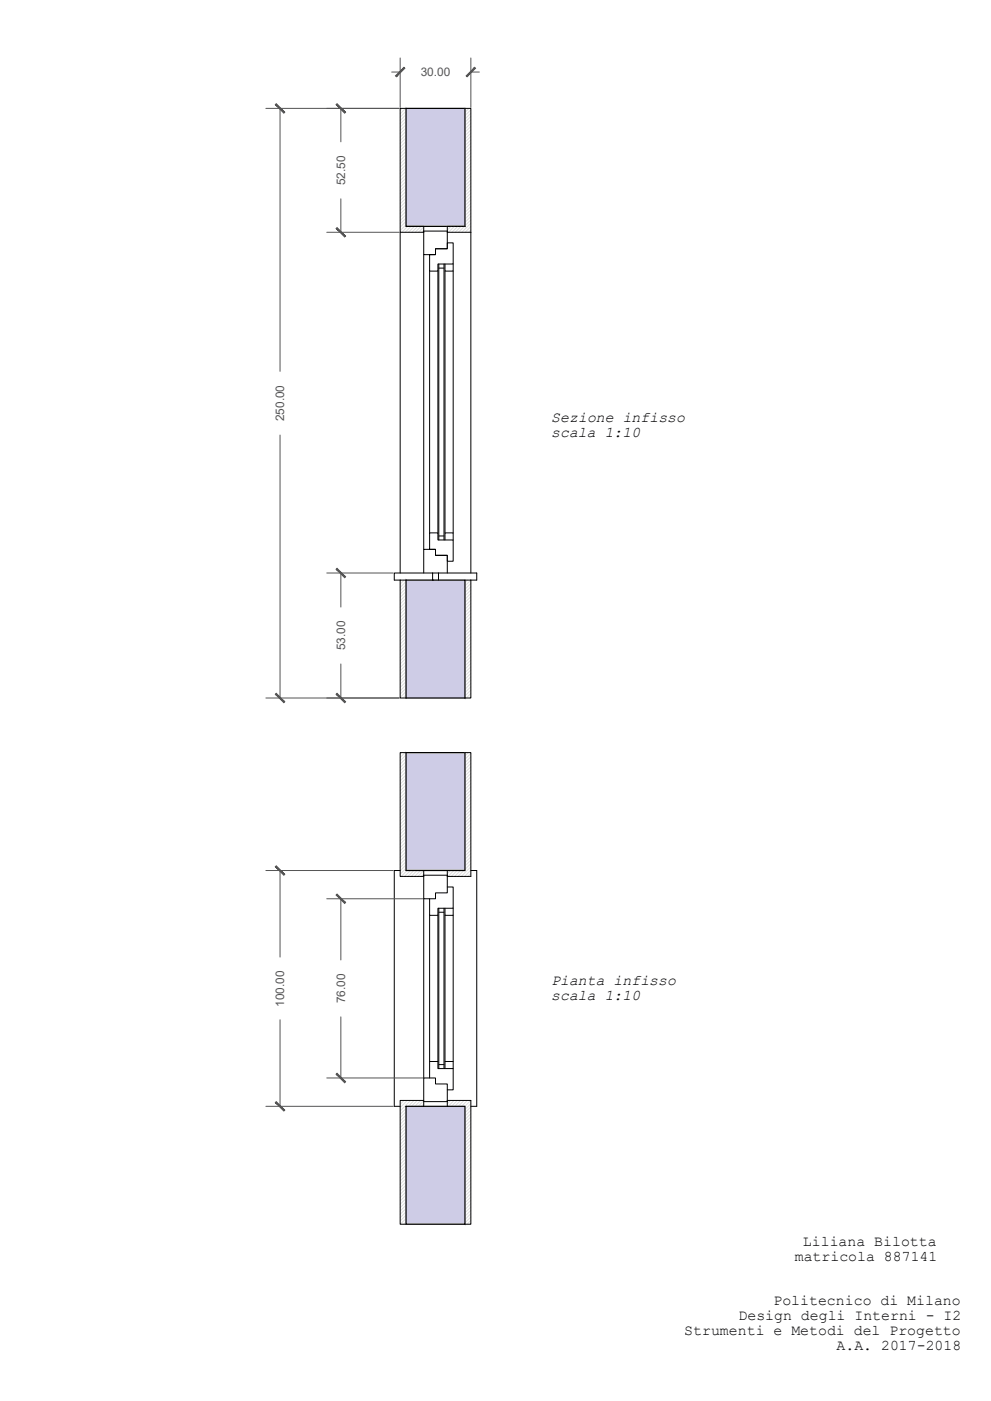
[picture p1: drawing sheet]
<svg xmlns="http://www.w3.org/2000/svg" width="420mm" height="594mm" viewBox="0 0 420 594" stroke-linecap="round" stroke-linejoin="round" font-family="sans-serif">
<!-- layer: A-ANNO-SCRN -->
<g fill="#cecce6" stroke="#cecce6" stroke-width=".42">
<path d="M172.2 46l24.9 50v-50zM172.2 46l24.9 50h-24.9z"/>
<path d="M172.2 246l24.9 50v-50zM172.2 246l24.9 50h-24.9z"/>
<path d="M172.2 319.1l24.9 50v-50zM172.2 319.1l24.9 50h-24.9z"/>
<path d="M172.2 469.1l24.9 50v-50zM172.2 469.1l24.9 50h-24.9z"/>
</g>
<!-- layer: 0 -->
<path d="M172.2 46h24.9v50h-24.9zM172.2 246h24.9v50h-24.9zM172.2 319.1h24.9v50h-24.9zM172.2 469.1h24.9v50h-24.9z" fill="none" stroke="#000" stroke-width=".51"/>
<!-- layer: A-ANNO-SCRN -->
<g fill="none" stroke="#dcdcdc" stroke-width=".42">
<path d="M170.5 46l-.8 .8M171.9 46l-2.2 2.3M172.2 47.2l-2.5 2.5M172.2 48.6l-2.5 2.5M172.2 50l-2.5 2.5M172.2 51.4l-2.5 2.5M172.2 52.9l-2.5 2.5M172.2 54.3l-2.5 2.5M172.2 55.7l-2.5 2.5M172.2 57.1l-2.5 2.5M172.2 58.5l-2.5 2.5M172.2 59.9l-2.5 2.5"/>
<path d="M197.4 46l-.3 .2M198.8 46l-1.7 1.7M199.6 46.6l-2.5 2.5M199.6 48l-2.5 2.5M199.6 50.8l-2.5 2.5M199.6 52.2l-2.5 2.5M199.6 53.6l-2.5 2.5M199.6 55.1l-2.5 2.5M199.6 56.5l-2.5 2.5M199.6 57.9l-2.5 2.5M199.6 49.4l-2.5 2.5M199.6 59.3l-2.5 2.5"/>
<path d="M172.2 61.3l-2.5 2.5M172.2 62.8l-2.5 2.5M172.2 64.2l-2.5 2.5M172.2 65.6l-2.5 2.5M172.2 67l-2.5 2.5M172.2 68.4l-2.5 2.5M172.2 69.8l-2.5 2.5M172.2 71.2l-2.5 2.5M172.2 72.6l-2.5 2.5M172.2 74.1l-2.5 2.5M172.2 75.5l-2.5 2.5M172.2 76.9l-2.5 2.5"/>
<path d="M172.2 78.3l-2.5 2.5M172.2 79.7l-2.5 2.5M199.6 60.7l-2.5 2.5M199.6 62.1l-2.5 2.5M199.6 63.5l-2.5 2.5M199.6 64.9l-2.5 2.5M199.6 66.4l-2.5 2.5M199.6 67.8l-2.5 2.5M199.6 69.2l-2.5 2.5M199.6 70.6l-2.5 2.5M199.6 73.4l-2.5 2.5M199.6 74.8l-2.5 2.5"/>
<path d="M199.6 76.3l-2.5 2.5M199.6 72l-2.5 2.5M199.6 77.7l-2.5 2.5M199.6 79.1l-2.5 2.5M172.2 81.1l-2.5 2.5M172.2 82.5l-2.5 2.5M172.2 84l-2.5 2.5M172.2 85.4l-2.5 2.5M172.2 86.8l-2.5 2.5M172.2 88.2l-2.5 2.5M172.2 89.6l-2.5 2.5M172.2 91l-2.5 2.5"/>
<path d="M172.2 92.4l-2.5 2.5M172.2 93.8l-2.5 2.5M172.2 95.3l-2.5 2.5M172.8 96l-2.5 2.5M174.3 96l-2.5 2.5M175.7 96l-2.5 2.5M177.1 96l-2.5 2.5M178.5 96l-2.5 2.5M179.6 96.3l-2.2 2.2M179.6 97.6l-.8 .9M189.8 96l-.2 .2M191.2 96l-1.6 1.6"/>
<path d="M192.6 96l-2.5 2.5M194.1 96l-2.5 2.5M195.5 96l-2.5 2.5M196.9 96l-2.5 2.5M199.6 80.5l-2.5 2.5M199.6 81.9l-2.5 2.5M199.6 83.3l-2.5 2.5M199.6 84.7l-2.5 2.5M199.6 86.2l-2.5 2.5M199.6 87.6l-2.5 2.5M199.6 89l-2.5 2.5M199.6 90.4l-2.5 2.5"/>
<path d="M199.6 91.8l-2.5 2.5M199.6 93.2l-2.5 2.5M199.6 94.6l-3.8 3.9M199.6 96l-2.4 2.5M199.6 97.5l-.9 1M169.9 246l-.2 .2M171.4 246l-1.7 1.7M172.2 246.6l-2.5 2.5M172.2 248l-2.5 2.5M172.2 249.4l-2.5 2.5M172.2 250.8l-2.5 2.5M172.2 252.3l-2.5 2.4"/>
<path d="M172.2 253.6l-2.5 2.5M172.2 255l-2.5 2.6M172.2 256.5l-2.5 2.5M172.2 257.9l-2.5 2.5M172.2 259.3l-2.5 2.5M198.2 246l-1.1 1M199.6 246l-2.5 2.4M199.6 247.4l-2.5 2.5M199.6 248.8l-2.5 2.5M199.6 250.2l-2.5 2.5M199.6 251.6l-2.5 2.5M199.6 253l-2.5 2.5"/>
<path d="M199.6 254.5l-2.5 2.4M199.6 255.8l-2.5 2.5M199.6 257.2l-2.5 2.5M199.6 258.7l-2.5 2.5M172.2 274.9l-2.5 2.5M172.2 277.7l-2.5 2.5M172.2 279.1l-2.5 2.5M172.2 260.7l-2.5 2.5M172.2 262.2l-2.5 2.5M172.2 263.6l-2.5 2.5M172.2 265l-2.5 2.4M172.2 266.4l-2.5 2.5"/>
<path d="M172.2 267.8l-2.5 2.5M172.2 269.2l-2.5 2.5M172.2 270.6l-2.5 2.5M172.2 272l-2.5 2.5M172.2 273.5l-2.5 2.5M172.2 276.3l-2.5 2.5M199.6 260.1l-2.5 2.5M199.6 261.5l-2.5 2.5M199.6 262.9l-2.5 2.5M199.6 264.3l-2.5 2.5M199.6 265.8l-2.5 2.5M199.6 267.2l-2.5 2.4"/>
<path d="M199.6 268.6l-2.5 2.5M199.6 270l-2.5 2.5M199.6 271.4l-2.5 2.5M199.6 272.8l-2.5 2.5M199.6 274.2l-2.5 2.5M199.6 275.7l-2.5 2.5M199.6 277.1l-2.5 2.5M199.6 278.5l-2.5 2.5M199.6 279.9l-2.5 2.5M172.2 280.5l-2.5 2.5M172.2 281.9l-2.5 2.5M172.2 283.4l-2.5 2.5"/>
<path d="M172.2 284.8l-2.5 2.5M172.2 286.2l-2.5 2.5M172.2 287.6l-2.5 2.5M172.2 289l-2.5 2.5M172.2 290.4l-2.5 2.5M172.2 291.8l-2.5 2.5M172.2 293.2l-2.5 2.5M172.2 294.7l-1.4 1.3M199.6 289.8l-2.5 2.5M199.6 292.6l-2.5 2.5M199.6 281.3l-2.5 2.5M199.6 282.7l-2.5 2.5"/>
<path d="M199.6 284.1l-2.5 2.5M199.6 285.6l-2.5 2.5M199.6 287l-2.5 2.5M199.6 288.4l-2.5 2.5M199.6 291.2l-2.5 2.5M199.6 294l-1.9 2M199.6 295.4l-.5 .6M170.3 319.1l-.6 .7M171.7 319.1l-2 2.1M197.1 319.1h.1M198.6 319.1l-1.5 1.5M199.6 319.5l-2.5 2.5"/>
<path d="M172.2 320.1l-2.5 2.5M172.2 321.5l-2.5 2.5M172.2 322.9l-2.5 2.5M172.2 324.3l-2.5 2.5M172.2 325.8l-2.5 2.5M172.2 327.2l-2.5 2.5M172.2 328.6l-2.5 2.5M172.2 330l-2.5 2.5M172.2 331.4l-2.5 2.5M172.2 332.9l-2.5 2.5M172.2 334.2l-2.5 2.5M172.2 335.7l-2.5 2.5"/>
<path d="M172.2 337.1l-2.5 2.5M172.2 338.5l-2.5 2.5M172.2 339.9l-2.5 2.5M199.6 320.9l-2.5 2.5M199.6 322.3l-2.5 2.5M199.6 323.7l-2.5 2.5M199.6 325.1l-2.5 2.5M199.6 326.5l-2.5 2.5M199.6 328l-2.5 2.5M199.6 329.4l-2.5 2.5M199.6 330.8l-2.5 2.5M199.6 332.2l-2.5 2.5"/>
<path d="M199.6 333.6l-2.5 2.5M199.6 335.1l-2.5 2.5M199.6 336.5l-2.5 2.4M199.6 337.8l-2.5 2.6M199.6 339.3l-2.5 2.5M172.2 341.3l-2.5 2.5M172.2 342.8l-2.5 2.5M172.2 344.2l-2.5 2.5M172.2 345.6l-2.5 2.5M172.2 347l-2.5 2.5M172.2 348.4l-2.5 2.5M172.2 349.8l-2.5 2.5"/>
<path d="M172.2 351.2l-2.5 2.5M172.2 352.6l-2.5 2.5M172.2 354.1l-2.5 2.5M172.2 355.5l-2.5 2.5M172.2 356.9l-2.5 2.5M172.2 358.3l-2.5 2.5M172.2 359.7l-2.5 2.5M199.6 340.7l-2.5 2.5M199.6 342.1l-2.5 2.5M199.6 343.5l-2.5 2.5M199.6 344.9l-2.5 2.6M199.6 346.4l-2.5 2.5"/>
<path d="M199.6 347.8l-2.5 2.5M199.6 349.2l-2.5 2.5M199.6 350.6l-2.5 2.5M199.6 352l-2.5 2.5M199.6 353.4l-2.5 2.5M199.6 354.8l-2.5 2.5M199.6 356.3l-2.5 2.5M199.6 357.7l-2.5 2.5M199.6 359.1l-2.5 2.5M172.2 361.1l-2.5 2.5M172.2 362.5l-2.5 2.5M172.2 364l-2.5 2.5"/>
<path d="M172.2 365.4l-2.5 2.5M172.2 366.8l-2.5 2.5M172.2 368.2l-2.5 2.5M172.6 369.1l-2.5 2.5M174.1 369.1l-2.6 2.5M175.5 369.1l-2.5 2.5M176.9 369.1l-2.5 2.5M178.3 369.1l-2.5 2.5M179.6 369.2l-2.4 2.4M179.6 370.6l-1 1M191 369.1l-1.4 1.4M192.4 369.1l-2.5 2.5"/>
<path d="M193.8 369.1l-2.5 2.5M195.3 369.1l-2.5 2.5M196.7 369.1l-2.5 2.5M199.6 360.5l-2.5 2.5M199.6 361.9l-2.5 2.5M199.6 363.3l-2.5 2.5M199.6 364.7l-2.5 2.5M199.6 366.2l-2.5 2.5M199.6 367.6l-4 4M199.6 369l-2.6 2.6M199.6 370.4l-1.2 1.2M169.9 466.6l-.2 .2"/>
<path d="M171.3 466.6l-1.6 1.7M172.2 470l-2.5 2.5M172.2 471.4l-2.5 2.5M172.2 472.8l-2.5 2.5M172.2 474.2l-2.5 2.5M172.2 475.7l-2.5 2.5M172.2 477.1l-2.5 2.5M172.2 478.5l-2.5 2.5M172.2 479.9l-2.5 2.5M172.7 466.6l-3 3.1M174.1 466.6l-4.4 4.5M175.5 466.6l-2.5 2.5"/>
<path d="M176.9 466.6l-2.5 2.5M178.4 466.6l-2.5 2.5M179.6 466.8l-2.3 2.3M179.6 468.2l-.9 .9M189.7 466.6l-.1 .1M191.1 466.6l-1.5 1.5M192.5 466.6l-2.5 2.5M193.9 466.6l-2.5 2.5M195.3 466.6l-2.5 2.5M196.8 466.6l-2.5 2.5M198.1 466.6l-2.4 2.5M199.6 466.6l-2.5 2.5"/>
<path d="M199.6 468l-2.5 2.5M199.6 469.4l-2.5 2.5M199.6 470.8l-2.5 2.5M199.6 472.2l-2.5 2.5M199.6 473.6l-2.5 2.5M199.6 475.1l-2.5 2.4M199.6 476.4l-2.5 2.5M199.6 477.8l-2.5 2.6M199.6 479.3l-2.5 2.5M172.2 481.3l-2.5 2.5M172.2 482.8l-2.5 2.5M172.2 484.2l-2.5 2.4"/>
<path d="M172.2 485.5l-2.5 2.5M172.2 487l-2.5 2.5M172.2 488.4l-2.5 2.5M172.2 489.8l-2.5 2.5M172.2 491.2l-2.5 2.5M172.2 492.6l-2.5 2.5M172.2 494.1l-2.5 2.5M172.2 495.5l-2.5 2.5M172.2 496.9l-2.5 2.5M172.2 498.3l-2.5 2.5M172.2 499.7l-2.5 2.5M199.6 480.7l-2.5 2.5"/>
<path d="M199.6 482.1l-2.5 2.5M199.6 483.5l-2.5 2.5M199.6 485l-2.5 2.5M199.6 486.4l-2.5 2.5M199.6 487.8l-2.5 2.4M199.6 489.2l-2.5 2.5M199.6 490.6l-2.5 2.5M199.6 492l-2.5 2.5M199.6 493.4l-2.5 2.5M199.6 494.8l-2.5 2.5M199.6 496.3l-2.5 2.5M199.6 497.7l-2.5 2.5"/>
<path d="M199.6 499.1l-2.5 2.5M172.2 501.1l-2.5 2.5M172.2 502.5l-2.5 2.5M172.2 504l-2.5 2.5M172.2 505.4l-2.5 2.5M172.2 506.8l-2.5 2.5M172.2 508.2l-2.5 2.5M172.2 509.6l-2.5 2.5M172.2 511l-2.5 2.5M172.2 512.4l-2.5 2.5M172.2 513.8l-2.5 2.6M172.2 515.3l-2.5 2.5"/>
<path d="M172.2 516.7l-2.5 2.4M172.2 518.1l-1.1 1M199.6 500.5l-2.5 2.5M199.6 501.9l-2.5 2.5M199.6 503.3l-2.5 2.5M199.6 504.7l-2.5 2.5M199.6 506.2l-2.5 2.5M199.6 507.6l-2.5 2.5M199.6 509l-2.5 2.5M199.6 510.4l-2.5 2.5M199.6 511.8l-2.5 2.5M199.6 513.2l-2.5 2.5"/>
<path d="M199.6 514.6l-2.5 2.5M199.6 516l-2.5 2.5M199.6 517.5l-1.6 1.6M199.6 518.9l-.2 .2"/>
</g>
<!-- layer: 0 -->
<g fill="none" stroke="#000" stroke-width=".42">
<path d="M172.2 96h7.4v2.5M179.6 98h10v7.5h-5v2.5h-5zM197.1 96h-7.5v2.5M179.6 108v124.9M169.7 246h2.5M179.6 243v-10.1h5v2.6h5v7.5M183.4 246h.1M183.4 243h-16.2v3M183.4 243h18.7v3M183.4 243v3M185.9 243v3M197.1 246h2.5"/>
<path d="M169.7 369.1h-2.5v100h2.5M179.6 371.1h10v7.5h-5v2.5h-5zM179.6 369.1v2.5M189.6 369.1v2.5M199.6 369.1h2.5v100h-2.5M179.6 381.1v76M179.6 457.1h5v2.5h5v7.5h-10zM179.6 467.1v2M189.6 466.6v2.5"/>
</g>
<!-- layer: 0 - anta -->
<g fill="none" stroke="#000" stroke-width=".42">
<path d="M172.2 46h-2.5v52.5h9.9M197.1 46h2.5v52.5M169.7 98.5v144.5M189.6 98.5h10M199.6 98.5v144.5M182.1 115v111M184.6 105.5h5v-2.5h2.5v9h-6.4v3h-3.6v-7h2.5zM185.7 115v111M186 112v117M186 113.7h2.2M188.2 112v117M188.7 112v3h3.4v-3"/>
<path d="M188.7 115v111M192.1 115v111M182.1 226h3.6v3h6.4v9h-2.5v-2.5h-5v-2.6h-2.5zM186 227.3h2.2M188.7 229v-3h3.4v3M167.2 246h2.5v50h2.5M202.1 246h-2.5v50h-2.5M172.2 319.1h-2.5v52.5h9.9M197.1 319.1h2.5v52.5h-10M189.6 376.1h2.5v9h-6.4v3h-3.6v-7M182.1 388.1v62M185.7 388.1v62"/>
<path d="M186 385.1v68M186 386.8h2.2M188.2 385.1v68M188.7 385.1v3h3.4v-3M188.7 388.1v62M192.1 388.1v62M182.1 457.1v-7h3.6v3h6.4v9h-2.5M186 451.4h2.2M188.7 453.1v-3h3.4v3M179.6 466.6h-9.9v52.5h2.5M189.6 466.6h10v52.5h-2.5"/>
</g>
<g fill="none" stroke="#545454" stroke-width=".42">
<path d="M166.1 30.6h3.6M169.7 24.6v21M199.6 24.6v21M199.6 30.6h3.6M112.7 46h56.5M118.7 46v111.5M144.5 46v14.1M138.5 98.5h30.7M144.5 84.3v14.2M118.7 184.5v111.5M138.5 243h28.2M144.5 243v14.4"/>
<path d="M112.7 296h56.5M144.5 281.5v14.5M112.7 369.1h54M118.7 369.1v36.7M138.5 381.1h40.7M144.5 381.1v26M118.7 432.4v36.7M144.5 431.2v25.9M138.5 457.1h40.7M112.7 469.1h54"/>
</g>
<!-- layer: 0 -->
<g fill="#545454" stroke="#545454" stroke-width=".42">
<path d="M167.7 32.2l.3 .3 3.3-3.9zM171.3 28.6l.3 .3-3.6 3.6z"/>
<path d="M201.2 28.6l-3.2 3.9 3.6-3.6zM197.6 32.2l3.6-3.6-3.2 3.9z"/>
<path d="M116.7 44.4l3.6 3.6 .4-.4zM117.1 44l3.6 3.6-4-3.2z"/>
<path d="M117.1 294l-.4 .4 4 3.2zM116.7 294.4l4 3.2-.4 .4z"/>
<path d="M142.9 96.5l-.4 .4 4 3.2zM142.5 96.9l4 3.2-.4 .4z"/>
<path d="M142.5 44.4l3.6 3.6 .4-.4zM142.9 44l3.6 3.6-4-3.2z"/>
<path d="M142.5 241.4l3.6 3.6 .4-.4zM142.9 241l3.6 3.6-4-3.2z"/>
<path d="M142.5 294.4l4 3.2-3.6-3.6zM142.5 294.4l4 3.2-.4 .4z"/>
<path d="M116.7 367.5l3.6 3.6 .4-.4zM116.7 367.5l.4-.4 3.6 3.6z"/>
<path d="M117.1 467.1l-.4 .4 4 3.2zM116.7 467.5l4 3.2-.4 .4z"/>
<path d="M142.9 455.1l-.4 .4 4 3.2zM142.5 455.5l4 3.2-.4 .4z"/>
<path d="M142.5 379.5l3.6 3.6 .4-.4zM142.5 379.5l.4-.4 3.6 3.6z"/>
</g>
<!-- layer: 0 - anta -->
<g fill="#fff" stroke="#fff" stroke-width=".42">
<path d="M177.7 27.8v5.5l13.9-5.5zM177.7 33.3l13.9-5.5v5.5z"/>
<path d="M116 162.6v16.8h5.4zM116 162.6h5.4v16.8z"/>
<path d="M141.8 65.3v13.9h5.5zM141.8 65.3h5.5v13.9z"/>
<path d="M141.8 262.5v13.9h5.5zM141.8 262.5h5.5v13.9z"/>
<path d="M116 410.9v16.4h5.4zM116 410.9h5.4v16.4z"/>
<path d="M141.8 412.2v13.9h5.5zM141.8 412.2h5.5v13.9z"/>
</g>
<g font-size="6.3">
<text x="233.8" y="178.8">Sezione infisso</text>
<text x="233.7" y="185.2">scala 1:10</text>
<text x="233.7" y="417.5">Pianta infisso</text>
<text x="233.7" y="423.8">scala 1:10</text>
<text x="340.4" y="528.4">Liliana Bilotta</text>
<text x="337" y="534.8">matricola 887141</text>
<text x="327.9" y="553.5">Politecnico di Milano</text>
<text x="313.1" y="559.8">Design degli Interni - I2</text>
<text x="290.1" y="566.2">Strumenti e Metodi del Progetto</text>
<text x="354.7" y="572.6">A.A. 2017-2018</text>
</g>
<g font-size="5" fill="#545454">
<text x="178.4" y="32.3">30.00</text>
<text x="146.3" y="78.5" transform="rotate(-90 146.3 78.5)">52.50</text>
<text x="120.5" y="178.6" transform="rotate(-90 120.5 178.6)">250.00</text>
<text x="146.3" y="275.7" transform="rotate(-90 146.3 275.7)">53.00</text>
<text x="146.3" y="425.4" transform="rotate(-90 146.3 425.4)">76.00</text>
<text x="120.5" y="427" transform="rotate(-90 120.5 427)">100.00</text>
</g>
</svg>
